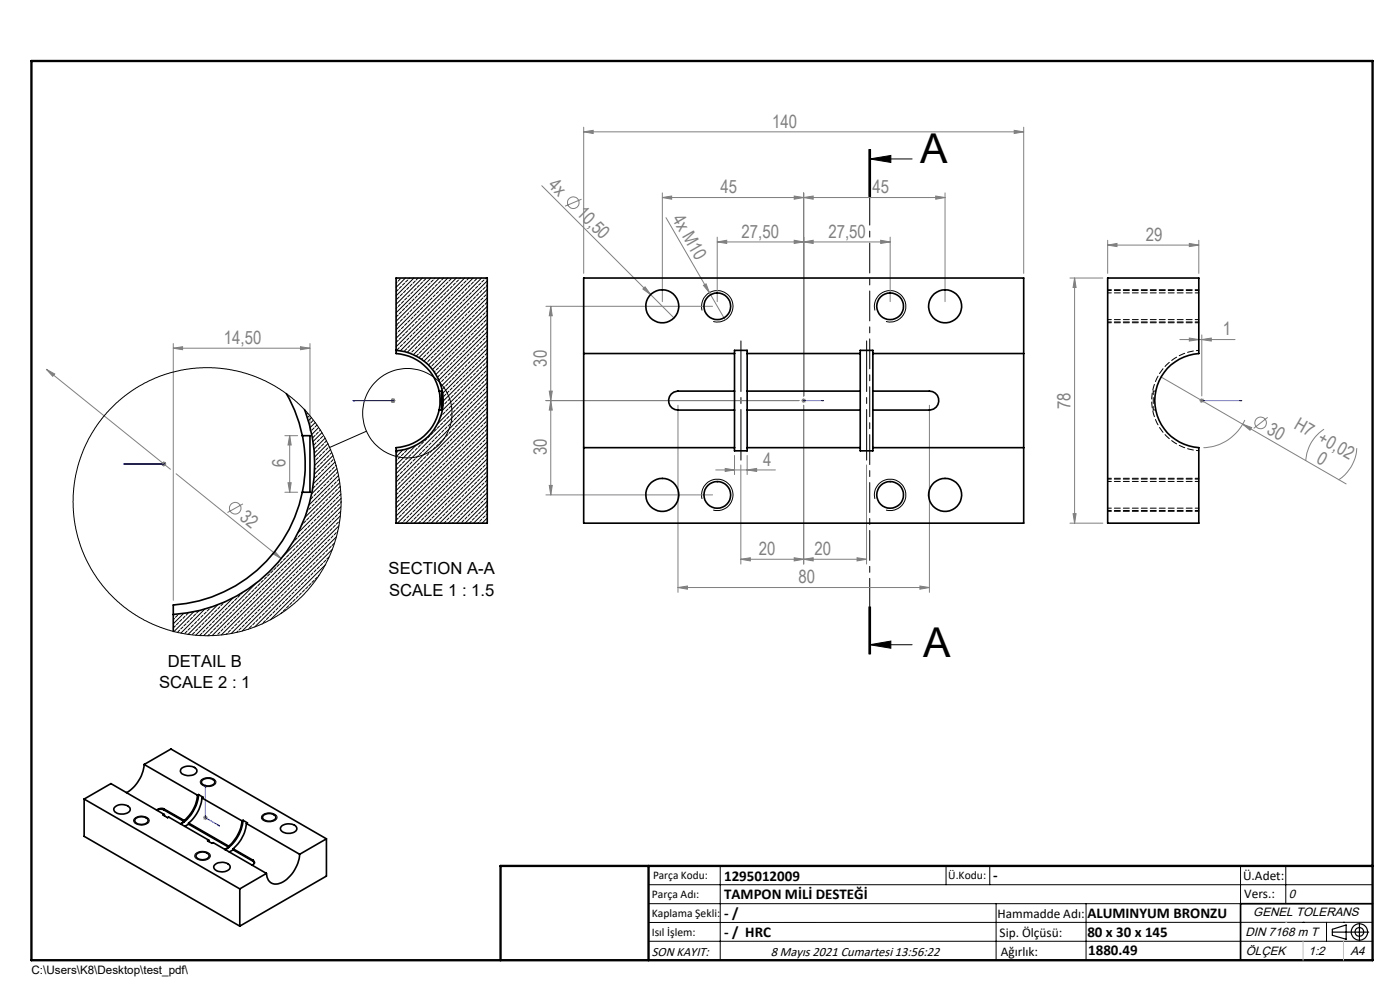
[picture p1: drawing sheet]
<svg xmlns="http://www.w3.org/2000/svg" width="297mm" height="210mm" viewBox="0 0 297 210" stroke-linecap="round" stroke-linejoin="round" font-family="sans-serif">
<g fill="none" stroke="#808080" stroke-width=".21">
<path d="M114.9 39.4l23.1 23.1M123.8 28l2-.4v.7zM123.8 27v31M123.8 28h93.4M215.2 27.6l2 .4-2 .3zM217.2 27v31M123.4 42.3l-3.5 1.4M140.5 41.9l2-.3v.7zM140.5 40.9v23.1M140.5 41.9h60M141.3 46.2l9.2 15.9M152.2 51.3l2-.3v.6z"/>
<path d="M152.2 51.3h36.6M152.2 50.3v13.7M168.5 51l2 .3-2 .3zM168.5 41.6l2 .3-2 .4zM170.5 41.9l2-.3v.7zM170.5 40.9v43.1M170.5 51.3l2-.3v.6zM186.8 51l2 .3-2 .3zM188.8 50.3v13.7M198.5 41.6l2 .3-2 .4zM200.5 40.9v23.1M227 59h7"/>
<path d="M228 59v52M228 59l.3 2h-.7zM235 52l2-.4v.7zM235 51v7M235 52h19.3M252.3 51.6l2 .4-2 .3zM254.3 51v7M9.8 78.3l1.8 1-.4 .5zM9.8 78.3l26.4 21.2M36.8 73.9l1.9-.4v.7zM36.8 72.9v54.4M36.8 73.9h29"/>
<path d="M63.7 73.5l2.1 .4-2.1 .3zM65.8 72.9v18.5M115.8 65h35.4M116.8 65v40M116.8 65l.4 2h-.7zM136.4 61.3l.4-.5 1.2 1.7zM138 62.5l5 4.9M149.2 60.5l.6-.3 .7 1.9zM150.5 62.1l3.3 5.8M246.3 80l39.3 22.6M250.3 72h11.7M252.3 71.7l2 .3-2 .3z"/>
<path d="M255 72l2-.3v.6zM255 71v13M34.3 98.4h.9M34.4 98.1l.7 .7M34.7 97.9v1M35.1 98.1l-.7 .7M60.4 92.4h2.7M61.5 92.4v12M61.5 92.4l.3 2h-.7zM82.9 85h1M83 84.6l.7 .7M83.4 84.5v1"/>
<path d="M83.7 84.6l-.7 .7M115.8 85h53.7M116.5 83h.7l-.4 2zM116.8 85l.4 2h-.7zM143.8 86v39.7M151.8 99.7h12.7M153.8 99.4l2 .3-2 .3zM155.8 96.6v4.1M157.2 98.6v21.1M158.5 99.7l2-.3v.6zM158.5 96.6v4.1M170 85h1"/>
<path d="M170.1 84.6l.8 .7M170.5 86v33.7M170.5 84.5v1M170.9 84.6l-.8 .7M183.8 98.6v21.1M197.2 86v39.7M254.5 85h1M254.6 84.6l.7 .7M255 84.5v1M255.3 84.6l-.7 .7M263.6 90l1.9 .7-.3 .6zM264.1 89.1a9.9 9.9 0 0 1-8.8 5.9"/>
<path d="M268.9 88.5l-2.9 2.4M280.9 91a8.5 8.5 0 0 0-3.9 6.8M287.8 95.1a8.6 8.6 0 0 1-3.8 6.7M37.4 100.5l22.3 18M51.5 106.9l-3.2 1.8M58.3 117l1.4 1.5-1.8-1zM60.4 104.4h2.7M61.1 102.4h.7l-.3 2zM115.8 105h35.4M116.5 103h.7l-.4 2zM157.2 118.6l2-.3v.7zM157.2 118.6h26.6"/>
<path d="M168.5 118.3l2 .3-2 .4zM170.5 118.6l2-.3v.7zM181.8 118.3l2 .3-2 .4zM227 111h7M227.6 109h.7l-.3 2zM143.8 124.6l2-.3v.7zM143.8 124.6h53.4M195.2 124.3l2 .3-2 .4zM43.1 173.5h1M43.2 173.1l.7 .7M43.6 173v.9M43.9 173.1l-.7 .7"/>
<circle cx="121.6" cy="43" r="1.23"/>
<circle cx="267.4" cy="89.7" r="1.24"/>
<circle cx="49.9" cy="107.8" r="1.23"/>
</g>
<g fill="none" stroke="#000" stroke-width=".21">
<path d="M184.3 31.7v10M184.5 33.7l4.5-.7v1.5zM184.5 33.7h9M184.5 31.7v10M184.7 31.7v10M148.9 65.9a3.3 3.3 0 0 1 2.9-4.3 3.3 3.3 0 0 1 3.7 3.6 3.3 3.3 0 0 1-4.2 3M185.6 65.9a3.3 3.3 0 0 1 2.9-4.3 3.3 3.3 0 0 1 3.6 3.6 3.3 3.3 0 0 1-4.1 3M77.8 91.5l-7.9 3.4M148.9 105.8a3.3 3.3 0 0 1 3-4.1 3.3 3.3 0 0 1 3.6 3.6 3.3 3.3 0 0 1-4.2 2.9M185.6 105.8a3.3 3.3 0 0 1 2.9-4.1 3.3 3.3 0 0 1 3.6 3.6 3.3 3.3 0 0 1-4.1 2.9M184.3 128.7v10M184.5 136.8l4.5-.8v1.5z"/>
<path d="M184.5 136.8h9M184.5 128.7v10M184.7 128.7v10zM28.6 173.6a2.19 2.19 0 0 1 3 .2 1.21 1.21 0 0 1-1.5 1.2 1.59 1.59 0 0 1-1.8-.9zM42.7 165.4a2.12 2.12 0 0 1 3.1 .4 1.81 1.81 0 0 1-2.5 .9 .84 .84 0 0 1-.7-.5 .84 .84 0 0 1 .1-.8zM55.6 173a2.12 2.12 0 0 1 3.2 .3 1.83 1.83 0 0 1-2.7 .8l-.6-.4zM41.6 181a2.24 2.24 0 0 1 3 .3 1.23 1.23 0 0 1-1.6 1.2 1.3 1.3 0 0 1-1.7-1.1zM137.6 187.7h153.6M137.6 191.7h153.6M137.6 199.7h153.6M152.8 183.7v20M200.7 183.7v4"/>
<path d="M210 183.7v4M211.3 191.7v12M230.4 191.7v12M263.2 183.7v20M272.8 183.7v8M276.4 195.6h.1M281.4 195.6v4.1M285 195.6h.1M291.2 195.6l-153.6 .1"/>
<circle cx="86.4" cy="87.6" r="9.5"/>
</g>
<g fill="none" stroke="#000" stroke-width=".25">
<path d="M282.6 197.7h7.8M282.6 197.1l3-.9v3l-3-.8zM288.4 195.8v3.8M106.2 203.7h185"/>
<circle cx="288.4" cy="197.7" r="1.74"/>
<circle cx="288.4" cy="197.7" r=".93"/>
</g>
<g fill="none" stroke="#00f" stroke-width=".21">
<path d="M26.3 98.4h.4h-.4M26.3 98.4h8.4M34.6 98.4h.3zM34.7 98.4h.1M74.9 85h.4h-.4M74.9 85h8.5M83.3 85h.2zM83.4 85h.1M170.4 85h.2zM170.5 85h.1M170.5 85h4.2M174.7 85h-.4h.4"/>
<path d="M254.8 85h.3zM255 85h.1M255 85h8.5M263.5 85h-.5h.5M43.6 166.5v.4l-.1-.1zM43.6 166.5v7l3 1.7M46.2 174.9l.4 .3-.4-.1z"/>
</g>
<path d="M235 68.3h19.3M254.3 61.6h-19.3M235 108.3h19.3M254.3 101.6h-19.3" fill="none" stroke="#000" stroke-width=".21" stroke-dasharray="1.3 .6" stroke-dashoffset=".5"/>
<path d="M157.2 72.3v25.3M183.9 72.3v25.3" fill="none" stroke="#000" stroke-width=".21" stroke-dasharray="15.2 1.3 1.3 1.3" stroke-dashoffset="4.5"/>
<path d="M184.5 31.7v107" fill="none" stroke="#000" stroke-width=".21" stroke-dasharray="6.3 1.3 1.3 1.3" stroke-dashoffset=".5"/>
<path d="M291.2 191.7h-28v12" fill="none" stroke="#000" stroke-width=".35"/>
<path d="M6.7 12.9h284.5v190.8h-284.5zM137.6 183.7v20M291.2 183.7h-185v20" fill="none" stroke="#000" stroke-width=".5"/>
<path d="M276.4 199.7v4M285 199.7v4" fill="none" stroke="#c0c0c0" stroke-width=".21"/>
<path d="M272.8 195.6h.1" fill="none" stroke="#c0c0c0" stroke-width=".25"/>
<path d="M184.5 33.7l4.5-.7v1.5zM184.5 136.8l4.5-.8v1.5z" fill="#000"/>
<g fill="#00f">
<path d="M174.3 85h.4zM170.4 85h.2z"/>
<path d="M34.6 98.4h.3zM26.3 98.4h.4zM34.6 98.4h.3zM26.3 98.4h.4z"/>
<path d="M46.2 174.9l.4 .3-.4-.1zM43.6 166.5v.4l-.1-.1zM83.3 85h.2zM74.9 85h.4zM83.3 85h.2zM74.9 85h.4z"/>
<path d="M254.8 85h.3zM263 85h.5z"/>
</g>
<g fill="#808080">
<path d="M149.2 60.5l.6-.3 .7 1.9z"/>
<path d="M136.4 61.3l.4-.5 1.2 1.7z"/>
<path d="M263.6 90l1.9 .7-.3 .6z"/>
<path d="M186.8 51l2 .3-2 .3zM170.5 51.3l2-.3v.6zM181.8 118.3l2 .3-2 .4zM170.5 118.6l2-.3v.7z"/>
<path d="M152.2 51.3l2-.3v.6zM168.5 51l2 .3-2 .3zM123.8 28l2-.4v.7zM215.2 27.6l2 .4-2 .3zM140.5 41.9l2-.3v.7zM168.5 41.6l2 .3-2 .4zM170.5 41.9l2-.3v.7zM198.5 41.6l2 .3-2 .4zM157.2 118.6l2-.3v.7zM168.5 118.3l2 .3-2 .4z"/>
<path d="M143.8 124.6l2-.3v.7zM195.2 124.3l2 .3-2 .4z"/>
<path d="M255 72l2-.3v.6zM252.3 71.7l2 .3-2 .3z"/>
<path d="M158.5 99.7l2-.3v.6zM153.8 99.4l2 .3-2 .3zM252.3 51.6l2 .4-2 .3zM235 52l2-.4v.7z"/>
<path d="M116.8 65l.4 2h-.7zM116.5 83h.7l-.4 2zM116.8 85l.4 2h-.7zM116.5 103h.7l-.4 2zM228 59l.3 2h-.7zM227.6 109h.7l-.3 2zM61.5 92.4l.3 2h-.7zM61.1 102.4h.7l-.3 2z"/>
<path d="M9.8 78.3l1.4 1.5 .4-.5zM58.3 117l-.4 .5 1.8 1z"/>
<path d="M36.8 73.9l1.9-.4v.7zM63.7 73.5l2.1 .4-2.1 .3z"/>
</g>
<g fill="none" stroke="#000" stroke-width=".35">
<path d="M235 59h19.3v16a10 10 0 0 0-9.3 10 10 10 0 0 0 9.3 10v16h-19.3zM84 74.3a10.7 10.7 0 0 1 10 10.7 10.7 10.7 0 0 1-10 10.6M123.8 75v20M123.8 75v-16h93.4v16M123.8 75h32M155.8 75v8M155.8 75v-.7h2.7v.7M158.5 75v8M158.5 75h24M182.5 75v8M182.5 75v-.7h2.7v.7M185.2 75v8"/>
<path d="M185.2 75h32M217.2 75v20M60.7 83.5a28.9 28.9 0 0 1 3.4 8.9M64.1 92.4a30 30 0 0 1 0 12M64.1 92.4h1.7v12h-1.7M64.6 86.9a32 32 0 0 1-27.8 43.4M93.2 83a10.1 10.1 0 0 0-9.2-8v-16h19.4v52h-19.4v-16a10 10 0 0 0 9.2-8M93.2 83a11.4 11.4 0 0 1 0 4M93.2 83h.5v4h-.5M123.8 95h32M123.8 95v16h93.4v-16M155.8 83h-12a2.01 2.01 0 0 0-2 2 2.01 2.01 0 0 0 2 2h12"/>
<path d="M155.8 87v8M155.8 95v.6h2.7v-.6M155.8 83v4M158.5 87v8M158.5 95h24M158.5 83v4M158.5 87h24M158.5 83h24M182.5 87v8M182.5 95v.6h2.7v-.6M182.5 83v4M185.2 83h12a2.01 2.01 0 0 1 2 2 2.01 2.01 0 0 1-2 2h-12"/>
<path d="M185.2 87v8M185.2 95h32M185.2 83v4M64.1 104.4a29.9 29.9 0 0 1-27.3 23.9v5.6M17.9 169.5v7.9l33 19.1M17.9 169.5l33 19.1M17.9 169.5l5.6-3.3 11.4 6.6M24.4 171.2a2.32 2.32 0 0 1 3.2 .2 1.29 1.29 0 0 1-1.7 1.3 1.37 1.37 0 0 1-1.7-1.2zM28.8 173.6a1.95 1.95 0 0 1 2.6 .3 1.2 1.2 0 0 1-1.7 1 .91 .91 0 0 1-1-1.2zM30.6 162.2a7.8 7.8 0 0 1-3.8 5.9M30.6 162.2l5.7-3.3 33 19M30.6 162.2l11.3 6.5"/>
<path d="M34.8 171.6l-.7-.1-.9 .3M34.8 171.8a1.34 1.34 0 0 0-1.5 .1M34.8 171.6l4.3 2.5M34.8 171.8l4.3 2.5M34.8 171.6v.2M34.9 172.8l-.3 .1 1 .6 .2-.2 8.5 4.9M34.9 172.8v.3M38.5 163a2.47 2.47 0 0 1 3.2 .3 1.29 1.29 0 0 1-1.6 1.2 1.65 1.65 0 0 1-1.8-1zM39.1 174.3l-.8 .5M39.1 174.1v.2M40 174.8l8.5 4.9M40 174.6l8.5 4.9"/>
<path d="M40 174.8l-.8 .5M40 174.6v.2M41.9 168.7a8.2 8.2 0 0 1-2.8 5.4M42.1 168.5a8.3 8.3 0 0 1-3.7 6.3M42.1 168.5l1 .6-.3 .2M42.1 168.5l-.2 .2M42.8 169.3a7.8 7.8 0 0 1-2.8 5.3M42.8 169.3l8.5 4.8M43 165.4a1.77 1.77 0 0 1 2.6 .5 1.66 1.66 0 0 1-2.9 0zM44.3 178.2l-.3 .2 1 .5 .2-.2 11.3 6.6M44.3 178.2v.3M48.5 179.7l-.8 .5"/>
<path d="M48.5 179.5v.2M51.3 174.1a8.2 8.2 0 0 1-2.8 5.4M51.6 174a8.5 8.5 0 0 1-3.8 6.3M51.6 174l-.3 .1M51.6 174l.9 .5-.2 .2M52.3 174.7a8.4 8.4 0 0 1-2.8 5.3M52.3 174.7l11.3 6.5M55.9 172.9a1.75 1.75 0 0 1 2.6 .5 1.7 1.7 0 0 1-2.8 .2zM59.8 175.2a2.38 2.38 0 0 1 3.1 .3 1.29 1.29 0 0 1-1.6 1.3 1.37 1.37 0 0 1-1.8-1.2zM69.3 177.9v7.9l-18.4 10.7M69.3 177.9l-5.7 3.3M41.7 181.2a1.74 1.74 0 0 1 2.7 .3 1.6 1.6 0 0 1-2.8 0z"/>
<path d="M45.6 183.4a2.32 2.32 0 0 1 3.2 .3 1.33 1.33 0 0 1-1.7 1.3 1.41 1.41 0 0 1-1.7-1.3zM49.5 180l4.2 2.5M49.5 180.3l4.2 2.4M49.5 180.3l-.9 .4M49.5 180v.3M50.9 188.6v7.9M53.7 182.5a.52 .52 0 0 1 .3 .6 .52 .52 0 0 1-.6 .4M53.7 182.7l.3 .3M53.7 182.5v.2M56.5 185.3l-5.6 3.3M63.6 181.2a7.2 7.2 0 0 1-4.7 6.3 2.02 2.02 0 0 1-2.4-2.2"/>
<circle cx="140.5" cy="65" r="3.5"/>
<circle cx="152.2" cy="65" r="2.83"/>
<circle cx="188.9" cy="65" r="2.83"/>
<circle cx="200.5" cy="65" r="3.5"/>
<circle cx="140.5" cy="105" r="3.5"/>
<circle cx="152.2" cy="105" r="2.83"/>
<circle cx="188.9" cy="105" r="2.83"/>
<circle cx="200.5" cy="105" r="3.5"/>
</g>
<path d="M244.7 83h.5M244.7 87h.5" fill="none" stroke="#000" stroke-width=".21" stroke-dasharray="1.3 .6"/>
<path d="M235 68.5h19.3M235 67.8h19.3M254.3 61.5h-19.3M254.3 62.1h-19.3M244.7 83v4M235 108.5h19.3M235 107.8h19.3M254.3 101.5h-19.3M254.3 102.1h-19.3" fill="none" stroke="#000" stroke-width=".21" stroke-dasharray="1.3 .6" stroke-dashoffset=".5"/>
<path d="M254.3 95.6a10.7 10.7 0 0 1-10-10.6 10.7 10.7 0 0 1 10-10.7" fill="none" stroke="#000" stroke-width=".21" stroke-dasharray="1.3 .6" stroke-dashoffset=".7"/>
<g fill="none" stroke="#000" stroke-width=".21">
<path d="M84.2 59l-.2 .2M84.2 59.8l-.2 .3M84.9 59.2l-.4 .4M86 59l-2 2M86.5 59.4l-.5 .4M86.9 59l-.2 .2M87.8 59l-3.8 3.8M88.1 59.6l-.5 .5M88.7 59l-.4 .4M89.6 59l-5.6 5.5M89.6 59.8l-.4 .5M90.3 59.2l-.4 .4"/>
<path d="M91.4 59l-7.4 7.3M91.9 59.4l-.5 .4M92.3 59l-.2 .2M93.2 59l-9.2 9.1M93.5 59.6l-.5 .5M94.1 59l-.4 .4M95 59l-11 10.9M95 59.8l-.4 .5M95.7 59.2l-.5 .4M96.8 59l-12.8 12.7M97.3 59.4l-.5 .4M97.7 59l-.2 .2"/>
<path d="M98.6 59l-14.6 14.5M98.8 59.6l-.4 .5M99.5 59l-.4 .4M100.4 59l-15.5 15.4M100.4 59.8l-.4 .5M101.1 59.2l-.5 .4M102.2 59l-15.8 15.7M102.7 59.4l-.5 .4M103.1 59l-.2 .2M103.4 59.6l-15.7 15.6M84 69h.1M84 63.6v.1"/>
<path d="M84.2 65.2l-.2 .3M84.2 70.6l-.2 .2M84.5 61.4l-.5 .5M84.5 66.8l-.5 .4M84.5 72.2l-.5 .4M84.7 63l-.5 .4M84.7 68.4l-.5 .4M84.7 73.8l-.5 .4M84.9 64.5l-.4 .5M84.9 69.9l-.4 .5M85.2 60.7l-.5 .5M85.2 66.1l-.5 .5"/>
<path d="M85.2 71.5l-.5 .5M85.4 62.3l-.5 .5M85.4 67.7l-.5 .4M85.4 73.1l-.5 .4M85.6 63.9l-.4 .4M85.6 69.3l-.4 .4M85.8 60.1l-.4 .4M85.8 65.4l-.4 .5M85.8 70.8l-.4 .5M86 61.6l-.4 .5M86 67l-.4 .5M86 72.4l-.4 .4"/>
<path d="M86.3 63.2l-.5 .4M86.3 68.6l-.5 .4M86.3 74l-.5 .4M86.5 64.8l-.5 .4M86.5 70.2l-.5 .4M86.7 61l-.4 .4M86.7 66.3l-.4 .5M86.7 71.7l-.4 .5M87 62.5l-.5 .5M87 67.9l-.5 .5M87 73.3l-.5 .5M87.2 64.1l-.5 .4"/>
<path d="M87.2 69.5l-.5 .4M87.2 74.9l-.1 .1M87.4 60.3l-.4 .4M87.4 65.7l-.4 .4M87.4 71l-.4 .5M87.6 61.9l-.4 .4M87.6 67.2l-.4 .5M87.6 72.6l-.4 .5M87.8 63.4l-.4 .5M87.8 68.8l-.4 .5M87.8 74.2l-.4 .4M88.1 65l-.5 .4"/>
<path d="M88.1 70.4l-.5 .4M88.3 61.2l-.5 .4M88.3 66.6l-.5 .4M88.3 72l-.5 .4M88.5 62.8l-.4 .4M88.5 68.1l-.4 .5M88.5 73.5l-.4 .5M88.8 64.3l-.5 .5M88.8 69.7l-.5 .5M88.8 75.1l-.5 .4M89 60.5l-.5 .5M89 65.9l-.5 .4"/>
<path d="M89 71.3l-.5 .4M89.2 62.1l-.4 .4M89.2 67.5l-.4 .4M89.2 72.8l-.4 .5M89.4 63.6l-.4 .5M89.4 69l-.4 .5M89.4 74.4l-.4 .5M89.6 65.2l-.4 .5M89.6 70.6l-.4 .4M89.6 76l-.2 .2M89.9 61.4l-.5 .5M89.9 66.8l-.5 .4"/>
<path d="M89.9 72.2l-.5 .4M90.1 63l-.5 .4M90.1 68.4l-.5 .4M90.1 73.8l-.5 .4M90.3 64.5l-.4 .5M90.3 69.9l-.4 .5M90.3 75.3l-.4 .5M90.6 60.7l-.5 .5M90.6 66.1l-.5 .5M90.6 71.5l-.5 .5M90.6 76.9l-.1 .1M90.8 62.3l-.5 .5"/>
<path d="M90.8 67.7l-.5 .4M90.8 73.1l-.5 .4M91 63.9l-.4 .4M91 69.3l-.4 .4M91 74.6l-.4 .5M91.2 60.1l-.4 .4M91.2 65.4l-.4 .5M91.2 70.8l-.4 .5M91.2 76.2l-.4 .5M91.4 61.6l-.4 .5M91.4 67l-.4 .5M91.4 72.4l-.4 .4"/>
<path d="M91.4 77.8l-.1 .1M91.7 63.2l-.5 .4M91.7 68.6l-.5 .4M91.7 74l-.5 .4M91.9 64.8l-.5 .4M91.9 70.2l-.5 .4M91.9 75.6l-.5 .4M92.1 61l-.4 .4M92.1 66.3l-.4 .5M92.1 71.7l-.4 .5M92.1 77.1l-.4 .5M92.3 62.5l-.4 .5"/>
<path d="M92.3 67.9l-.4 .5M92.3 73.3l-.4 .5M92.3 78.7l-.2 .2M92.6 64.1l-.5 .4M92.6 69.5l-.5 .4M92.6 74.9l-.5 .4M92.8 60.3l-.5 .4M92.8 65.7l-.5 .4M92.8 71l-.5 .5M92.8 76.4l-.5 .5M93 61.9l-.4 .4M93 67.2l-.4 .5"/>
<path d="M93 72.6l-.4 .5M93 78l-.4 .4M93.2 63.4l-.4 .5M93.2 68.8l-.4 .5M93.2 74.2l-.4 .4M93.2 79.6l-.4 .4M93.5 65l-.5 .4M93.5 70.4l-.5 .4M93.5 75.8l-.5 .4M93.7 61.2l-.5 .4M93.7 66.6l-.5 .4M93.7 72l-.5 .4"/>
<path d="M93.7 77.4l-.5 .4M93.9 62.8l-.4 .4M93.9 68.1l-.4 .5M93.9 73.5l-.4 .5M93.9 78.9l-.4 .5M94.1 64.3l-.4 .5M94.1 69.7l-.4 .5M94.1 75.1l-.4 .5M94.4 60.5l-.5 .5M94.4 65.9l-.5 .4M94.4 71.3l-.5 .4M94.4 76.7l-.5 .4"/>
<path d="M94.6 62.1l-.5 .4M94.6 67.5l-.5 .4M94.6 72.8l-.5 .5M94.6 78.2l-.5 .5M94.8 63.6l-.4 .5M94.8 69l-.4 .5M94.8 74.4l-.4 .5M94.8 79.8l-.4 .4M95 65.2l-.4 .5M95 70.6l-.4 .4M95 76l-.4 .4M95.2 61.4l-.4 .5"/>
<path d="M95.2 66.8l-.4 .4M95.2 72.2l-.4 .4M95.2 77.6l-.4 .4M95.5 63l-.5 .4M95.5 68.4l-.5 .4M95.5 73.8l-.5 .4M95.5 79.2l-.5 .4M95.7 64.5l-.5 .5M95.7 69.9l-.5 .5M95.7 75.3l-.5 .5M95.9 60.7l-.4 .5M95.9 66.1l-.4 .5"/>
<path d="M95.9 71.5l-.4 .5M95.9 76.9l-.4 .5M96.2 62.3l-.5 .5M96.2 67.7l-.5 .4M96.2 73.1l-.5 .4M96.2 78.4l-.5 .5M96.4 63.9l-.5 .4M96.4 69.3l-.5 .4M96.4 74.6l-.5 .5M96.6 60.1l-.4 .4M96.6 65.4l-.4 .5M96.6 70.8l-.4 .5"/>
<path d="M96.6 76.2l-.4 .5M96.8 61.6l-.4 .5M96.8 67l-.4 .5M96.8 72.4l-.4 .4M96.8 77.8l-.4 .4M97 63.2l-.4 .4M97 68.6l-.4 .4M97 74l-.4 .4M97 79.4l-.4 .4M97.3 64.8l-.5 .4M97.3 70.2l-.5 .4M97.3 75.6l-.5 .4"/>
<path d="M97.5 61l-.5 .4M97.5 66.3l-.5 .5M97.5 71.7l-.5 .5M97.5 77.1l-.5 .5M97.7 62.5l-.4 .5M97.7 67.9l-.4 .5M97.7 73.3l-.4 .5M97.7 78.7l-.4 .5M98 64.1l-.5 .4M98 69.5l-.5 .4M98 74.9l-.5 .4M98.2 60.3l-.5 .4"/>
<path d="M98.2 65.7l-.5 .4M98.2 71l-.5 .5M98.2 76.4l-.5 .5M98.4 61.9l-.4 .4M98.4 67.2l-.4 .5M98.4 72.6l-.4 .5M98.4 78l-.4 .4M98.6 63.4l-.4 .5M98.6 68.8l-.4 .5M98.6 74.2l-.4 .4M98.6 79.6l-.4 .4M98.8 65l-.4 .4"/>
<path d="M98.8 70.4l-.4 .4M98.8 75.8l-.4 .4M99.1 61.2l-.5 .4M99.1 66.6l-.5 .4M99.1 72l-.5 .4M99.1 77.4l-.5 .4M99.3 62.8l-.5 .4M99.3 68.1l-.5 .5M99.3 73.5l-.5 .5M99.3 78.9l-.5 .5M99.5 64.3l-.4 .5M99.5 69.7l-.4 .5"/>
<path d="M99.5 75.1l-.4 .5M99.7 60.5l-.4 .5M99.7 65.9l-.4 .4M99.7 71.3l-.4 .4M99.7 76.7l-.4 .4M100 62.1l-.5 .4M100 67.5l-.5 .4M100 72.8l-.5 .5M100 78.2l-.5 .5M100.2 63.6l-.5 .5M100.2 69l-.5 .5M100.2 74.4l-.5 .5"/>
<path d="M100.2 79.8l-.5 .4M100.4 65.2l-.4 .5M100.4 70.6l-.4 .4M100.4 76l-.4 .4M100.6 61.4l-.4 .5M100.6 66.8l-.4 .4M100.6 72.2l-.4 .4M100.6 77.6l-.4 .4M100.9 63l-.5 .4M100.9 68.4l-.5 .4M100.9 73.8l-.5 .4M100.9 79.2l-.5 .4"/>
<path d="M101.1 64.5l-.5 .5M101.1 69.9l-.5 .5M101.1 75.3l-.5 .5M101.3 60.7l-.4 .5M101.3 66.1l-.4 .5M101.3 71.5l-.4 .5M101.3 76.9l-.4 .5M101.5 62.3l-.4 .5M101.5 67.7l-.4 .4M101.5 73.1l-.4 .4M101.5 78.4l-.4 .5M101.8 63.9l-.5 .4"/>
<path d="M101.8 69.3l-.5 .4M101.8 74.6l-.5 .5M102 60.1l-.5 .4M102 65.4l-.5 .5M102 70.8l-.5 .5M102 76.2l-.5 .5M102.2 61.6l-.4 .5M102.2 67l-.4 .5M102.2 72.4l-.4 .4M102.2 77.8l-.4 .4M102.4 63.2l-.4 .4M102.4 68.6l-.4 .4"/>
<path d="M102.4 74l-.4 .4M102.4 79.4l-.4 .4M102.7 64.8l-.5 .4M102.7 70.2l-.5 .4M102.7 75.6l-.5 .4M102.9 61l-.5 .4M102.9 66.3l-.5 .5M102.9 71.7l-.5 .5M102.9 77.1l-.5 .5M103.1 62.5l-.4 .5M103.1 67.9l-.4 .5M103.1 73.3l-.4 .5"/>
<path d="M103.1 78.7l-.4 .5M103.3 62.3h.1M103.3 64.1l-.4 .4M103.3 69.5l-.4 .4M103.3 74.9l-.4 .4M103.3 78.4h.1M103.4 61.4l-14.5 14.4M103.4 63.2l-13.4 13.4M103.4 65l-12.5 12.4M103.4 66.8l-11.6 11.6M103.4 68.6l-10.9 10.8M103.4 70.4l-10.3 10.2"/>
<path d="M103.4 72.2l-9.8 9.7M103.4 74l-9.5 9.4M103.4 75.8l-9.4 9.3M103.4 77.5l-9.6 9.6M103.4 79.3l-10.5 10.6M103.4 60.5l-.3 .2M103.4 65.9l-.3 .2M103.4 67.7h-.1M103.4 71.3l-.3 .2M103.4 73.1h-.1M103.4 76.7l-.3 .2M64.8 87.2h.1"/>
<path d="M65.3 87.7l-.3 .2M65.5 88.3l-.3 .3M65.7 89.9l-.1 .1M66.1 88.6l-.7 .7M66.4 89.2l-.4 .5M66.6 90.8l-.4 .4M66.9 92.3l-.5 .5M66.9 97.7l-.2 .2M66.9 89.6l-1.1 1.1M67.1 93.9l-.5 .5M67.1 99.3l-.4 .4M67.2 90.2l-.3 .3"/>
<path d="M67.3 95.5l-.4 .4M67.5 91.7l-.4 .4M67.5 97.1l-.4 .4M67.6 90.7l-1.5 1.5M67.8 93.2l-.5 .5M67.8 98.6l-.5 .5M68 91.2l-.2 .2M68 94.8l-.5 .5M68.2 96.4l-.4 .4M68.3 91.8l-1.9 1.9M68.4 92.6l-.4 .4M68.4 98l-.4 .4"/>
<path d="M68.7 94.1l-.5 .5M68.7 99.5l-.5 .5M68.9 95.7l-.5 .5M69 92.9l-2.4 2.4M69.1 97.3l-.4 .4M69.3 93.5l-.4 .4M69.3 98.8l-.4 .5M69.5 95l-.4 .5M69.6 94.1l-2.9 2.9M69.8 96.6l-.5 .5M69.8 94.7v.1M70 98.2l-.5 .4"/>
<path d="M70.1 95.3l-3.4 3.4M70.2 99.8l-.4 .4M70.4 96l-.4 .4M70.6 96.7l-3.9 3.9M70.7 97.5l-.5 .5M70.9 99.1l-.5 .4M71.1 98l-4.6 4.6M71.3 98.7l-.2 .1M71.5 99.4l-5.4 5.4M84 96h.1M84.2 97.5l-.2 .3M84.4 95.6l-.2 .2"/>
<path d="M84.5 99.1l-.5 .5M84.9 96.9l-.4 .4M85.2 98.5l-.5 .4M85.5 95.4l-1.5 1.5M85.6 96.2l-.4 .5M85.8 97.8l-.4 .4M86 99.3l-.4 .5M86.3 95.5l-.5 .5M86.5 97.1l-.5 .4M86.7 95.1l-.2 .2M86.7 98.7l-.4 .4M87.2 96.4l-.5 .5"/>
<path d="M87.4 98l-.4 .5M87.6 99.6l-.4 .4M87.8 95.8l-.4 .4M88.1 97.3l-.5 .5M88.2 94.5l-4.2 4.2M88.3 98.9l-.5 .4M88.5 95.1l-.4 .4M88.8 96.7l-.5 .4M89 98.2l-.5 .5M89.2 94.4l-.4 .5M89.2 99.8l-.4 .5M89.4 96l-.4 .4"/>
<path d="M89.6 97.5l-.4 .5M89.9 93.7l-.5 .5M89.9 99.1l-.5 .5M90.1 95.3l-.5 .5M90.3 96.9l-.4 .4M90.6 93.1l-.5 .4M90.6 98.5l-.5 .4M90.8 94.6l-.5 .5M91 96.2l-.4 .5M91.2 92.4l-.4 .4M91.2 97.8l-.4 .4M91.4 94l-.4 .4"/>
<path d="M91.4 99.3l-.4 .5M91.7 95.5l-.5 .5M91.9 91.7l-.5 .5M91.9 97.1l-.5 .4M92.1 93.3l-.4 .4M92.1 98.7l-.4 .4M92.3 94.9l-.4 .4M92.6 91l-.5 .5M92.6 96.4l-.5 .5M92.8 92.6l-.5 .5M92.8 98l-.5 .5M93 94.2l-.4 .4"/>
<path d="M93 99.6l-.4 .4M93.2 90.4l-.4 .4M93.2 95.8l-.4 .4M93.5 81.2l-.2 .1M93.5 91.9l-.5 .5M93.5 97.3l-.5 .5M93.7 88.1l-.2 .2M93.7 93.5l-.5 .5M93.7 98.9l-.5 .4M93.9 89.7l-.4 .4M93.9 95.1l-.4 .4M94.1 80.5l-.4 .4"/>
<path d="M94.1 85.9l-.1 .1M94.1 91.3l-.4 .4M94.1 96.7l-.4 .4M94.4 82l-.5 .5M94.4 87.4l-.5 .5M94.4 92.8l-.5 .5M94.4 98.2l-.5 .5M94.6 83.6l-.5 .5M94.6 89l-.5 .5M94.6 94.4l-.5 .5M94.6 99.8l-.5 .5M94.8 85.2l-.4 .4"/>
<path d="M94.8 90.6l-.4 .4M94.8 96l-.4 .4M95 81.4l-.4 .4M95 86.8l-.4 .4M95 92.2l-.4 .4M95 97.5l-.4 .5M95.2 83l-.4 .4M95.2 88.3l-.4 .5M95.2 93.7l-.4 .5M95.2 99.1l-.4 .5M95.5 84.5l-.5 .5M95.5 89.9l-.5 .5"/>
<path d="M95.5 95.3l-.5 .5M95.7 80.7l-.5 .5M95.7 86.1l-.5 .5M95.7 91.5l-.5 .4M95.7 96.9l-.5 .4M95.9 82.3l-.4 .4M95.9 87.7l-.4 .4M95.9 93.1l-.4 .4M95.9 98.5l-.4 .4M96.2 83.8l-.5 .5M96.2 89.2l-.5 .5M96.2 94.6l-.5 .5"/>
<path d="M96.4 80l-.5 .5M96.4 85.4l-.5 .5M96.4 90.8l-.5 .5M96.4 96.2l-.5 .5M96.6 81.6l-.4 .4M96.6 87l-.4 .4M96.6 92.4l-.4 .4M96.6 97.8l-.4 .4M96.8 83.2l-.4 .4M96.8 88.6l-.4 .4M96.8 94l-.4 .4M96.8 99.3l-.4 .5"/>
<path d="M97 84.8l-.4 .4M97 90.1l-.4 .5M97 95.5l-.4 .5M97.3 80.9l-.5 .5M97.3 86.3l-.5 .5M97.3 91.7l-.5 .5M97.3 97.1l-.5 .4M97.5 82.5l-.5 .5M97.5 87.9l-.5 .4M97.5 93.3l-.5 .4M97.5 98.7l-.5 .4M97.7 84.1l-.4 .4"/>
<path d="M97.7 89.5l-.4 .4M97.7 94.9l-.4 .4M98 80.2l-.5 .5M98 85.6l-.5 .5M98 91l-.5 .5M98 96.4l-.5 .5M98.2 81.8l-.5 .5M98.2 87.2l-.5 .5M98.2 92.6l-.5 .5M98.2 98l-.5 .5M98.4 83.4l-.4 .4M98.4 88.8l-.4 .4"/>
<path d="M98.4 94.2l-.4 .4M98.4 99.6l-.4 .4M98.6 85l-.4 .4M98.6 90.4l-.4 .4M98.6 95.8l-.4 .4M98.8 81.2l-.4 .4M98.8 86.6l-.4 .4M98.8 91.9l-.4 .5M98.8 97.3l-.4 .5M99.1 82.7l-.5 .5M99.1 88.1l-.5 .5M99.1 93.5l-.5 .5"/>
<path d="M99.1 98.9l-.5 .4M99.3 84.3l-.5 .5M99.3 89.7l-.5 .4M99.3 95.1l-.5 .4M99.5 80.5l-.4 .4M99.5 85.9l-.4 .4M99.5 91.3l-.4 .4M99.5 96.7l-.4 .4M99.7 82l-.4 .5M99.7 87.4l-.4 .5M99.7 92.8l-.4 .5M99.7 98.2l-.4 .5"/>
<path d="M100 83.6l-.5 .5M100 89l-.5 .5M100 94.4l-.5 .5M100 99.8l-.5 .5M100.2 85.2l-.5 .4M100.2 90.6l-.5 .4M100.2 96l-.5 .4M100.4 81.4l-.4 .4M100.4 86.8l-.4 .4M100.4 92.2l-.4 .4M100.4 97.5l-.4 .5M100.6 83l-.4 .4"/>
<path d="M100.6 88.3l-.4 .5M100.6 93.7l-.4 .5M100.6 99.1l-.4 .5M100.9 84.5l-.5 .5M100.9 89.9l-.5 .5M100.9 95.3l-.5 .5M101.1 80.7l-.5 .5M101.1 86.1l-.5 .5M101.1 91.5l-.5 .4M101.1 96.9l-.5 .4M101.3 82.3l-.4 .4M101.3 87.7l-.4 .4"/>
<path d="M101.3 93.1l-.4 .4M101.3 98.5l-.4 .4M101.5 83.8l-.4 .5M101.5 89.2l-.4 .5M101.5 94.6l-.4 .5M101.8 80l-.5 .5M101.8 85.4l-.5 .5M101.8 90.8l-.5 .5M101.8 96.2l-.5 .5M102 81.6l-.5 .4M102 87l-.5 .4M102 92.4l-.5 .4"/>
<path d="M102 97.8l-.5 .4M102.2 83.2l-.4 .4M102.2 88.6l-.4 .4M102.2 94l-.4 .4M102.2 99.3l-.4 .5M102.4 84.8l-.4 .4M102.4 90.1l-.4 .5M102.4 95.5l-.4 .5M102.7 80.9l-.5 .5M102.7 86.3l-.5 .5M102.7 91.7l-.5 .5M102.7 97.1l-.5 .4"/>
<path d="M102.9 82.5l-.5 .5M102.9 87.9l-.5 .4M102.9 93.3l-.5 .4M102.9 98.7l-.5 .4M103.1 84.1l-.4 .4M103.1 89.5l-.4 .4M103.1 94.9l-.4 .4M103.3 80.2l-.4 .5M103.3 83.8h.1M103.3 85.6l-.4 .5M103.3 91l-.4 .5M103.3 96.4l-.4 .5"/>
<path d="M103.4 81.1l-19.4 19.4M103.4 82.9l-19.4 19.4M103.4 84.7l-19.4 19.4M103.4 86.5l-19.4 19.4M103.4 88.3l-19.4 19.4M103.4 90.1l-19.4 19.4M103.4 91.9l-19.1 19.1M103.4 93.7l-17.3 17.3M103.4 95.5l-15.5 15.5M103.4 97.3l-13.7 13.7M103.4 99.1l-11.9 11.9M103.4 82l-.3 .3"/>
<path d="M103.4 87.4l-.3 .3M103.4 89.2h-.1M103.4 92.8l-.3 .3M103.4 94.6h-.1M103.4 98.2l-.3 .3M59.2 119.7l-.4 .5M59.9 119.1l-.5 .4M60.6 118.4l-.5 .4M60.8 120l-.4 .4M61.2 117.7l-.4 .5M61.5 119.3l-.5 .4M61.9 117l-.4 .5"/>
<path d="M62.1 118.6l-.4 .5M62.4 114.8l-.4 .3M62.6 116.4l-.5 .4M62.8 117.9l-.4 .5M63 114.1l-.4 .5M63 119.5l-.4 .5M63.3 115.7l-.5 .4M63.5 117.3l-.5 .4M63.7 113.4l-.4 .5M63.7 118.8l-.4 .5M63.9 115l-.4 .5M64.2 111.2l-.2 .2"/>
<path d="M64.2 116.6l-.5 .4M64.4 112.8l-.5 .4M64.4 118.2l-.5 .4M64.6 114.4l-.4 .4M64.6 119.7l-.4 .5M64.8 110.5l-.4 .5M64.8 115.9l-.4 .5M65.1 112.1l-.5 .5M65.1 117.5l-.5 .4M65.3 108.3l-.2 .1M65.3 113.7l-.5 .4M65.3 119.1l-.5 .4"/>
<path d="M65.5 109.8l-.4 .5M65.5 115.2l-.4 .5M65.7 111.4l-.4 .5M65.7 116.8l-.4 .5M66 107.6l-.5 .4M66 113l-.5 .4M66 118.4l-.5 .4M66.2 109.2l-.5 .4M66.2 114.6l-.5 .4M66.2 120l-.5 .4M66.4 105.4l-.4 .4M66.4 110.8l-.4 .4"/>
<path d="M66.4 116.1l-.4 .5M66.6 101.6h.1M66.6 107l-.4 .4M66.6 112.3l-.4 .5M66.6 117.7l-.4 .5M66.9 103.1l-.5 .5M66.9 108.5l-.5 .5M66.9 113.9l-.5 .5M66.9 119.3l-.5 .4M67.1 104.7l-.5 .5M67.1 110.1l-.5 .4M67.1 115.5l-.5 .4"/>
<path d="M67.3 100.9l-.4 .4M67.3 106.2l-.4 .5M67.3 111.6l-.4 .5M67.3 117l-.4 .5M67.5 102.4l-.4 .5M67.5 107.8l-.4 .5M67.5 113.2l-.4 .5M67.5 118.6l-.4 .5M67.8 104l-.5 .5M67.8 109.4l-.5 .4M67.8 114.8l-.5 .4M68 100.2l-.5 .4"/>
<path d="M68 105.6l-.5 .4M68 111l-.5 .4M68 116.4l-.5 .4M68.2 101.8l-.4 .4M68.2 107.2l-.4 .4M68.2 112.6l-.4 .4M68.2 117.9l-.4 .5M68.4 103.4l-.4 .4M68.4 108.7l-.4 .5M68.4 114.1l-.4 .5M68.4 119.5l-.4 .5M68.7 104.9l-.5 .5"/>
<path d="M68.7 110.3l-.5 .5M68.7 115.7l-.5 .4M68.9 101.1l-.5 .5M68.9 106.5l-.5 .5M68.9 111.9l-.5 .4M68.9 117.3l-.5 .4M69 119.8l-11.6 11.7M69.1 102.7l-.4 .4M69.1 108l-.4 .5M69.1 113.4l-.4 .5M69.1 118.8l-.4 .5M69.3 104.2l-.4 .5"/>
<path d="M69.3 109.6l-.4 .5M69.3 115l-.4 .5M69.5 100.4l-.4 .5M69.5 105.8l-.4 .4M69.5 111.2l-.4 .4M69.5 116.6l-.4 .4M69.8 102l-.5 .4M69.8 107.4l-.5 .4M69.8 112.8l-.5 .4M69.8 118.2l-.5 .4M70 103.6l-.5 .4M70 109l-.5 .4"/>
<path d="M70 114.4l-.5 .4M70.2 105.2l-.4 .4M70.2 110.5l-.4 .5M70.2 115.9l-.4 .5M70.4 101.3l-.4 .5M70.4 106.7l-.4 .5M70.4 112.1l-.4 .5M70.5 116.5l-16.5 16.5M70.7 102.9l-.5 .5M70.7 108.3l-.5 .4M70.7 113.7l-.5 .4M70.9 104.5l-.5 .4"/>
<path d="M70.9 109.8l-.5 .5M70.9 115.2l-.5 .5M71.1 100.6l-.4 .5M71.1 106l-.4 .5M71.1 111.4l-.4 .5M71.3 102.2l-.4 .5M71.3 107.6l-.4 .4M71.3 113l-.4 .4M71.4 113.9l-20 19.9M71.6 103.8l-.5 .4M71.6 109.2l-.5 .4M71.6 100.1l-.3 .3"/>
<path d="M71.6 112.7v.1M71.8 105.4l-.5 .4M71.8 110.8l-.5 .4M71.8 100.9l-6.3 6.2M71.9 111.5l-22.8 22.9M72 101.6l-.4 .4M72 107l-.4 .4M72.1 102.4l-7.5 7.4M72.1 110.5h-.1M72.2 109.5l-25.2 25.2M72.2 103.2l-.4 .4M72.2 104l-9 9.1"/>
<path d="M72.2 108.5l-.4 .5M72.3 107.5l-27.3 27.3M72.3 104.8l-.3 .4M72.4 105.7l-12.4 12.3M72.4 106.6l-.2 .1M84 101.4h.1M84 106.7v.1M84.2 102.9l-.2 .3M84.2 108.3l-.2 .2M84.5 104.5l-.5 .4M84.5 109.9l-.5 .4M84.7 100.7l-.5 .4"/>
<path d="M84.7 106.1l-.5 .4M84.9 102.3l-.4 .4M84.9 107.7l-.4 .4M85.2 103.8l-.5 .5M85.2 109.2l-.5 .5M85.4 100l-.5 .5M85.4 105.4l-.5 .5M85.4 110.8l-.2 .2M85.6 101.6l-.4 .5M85.6 107l-.4 .4M85.8 103.2l-.4 .4M85.8 108.5l-.4 .5"/>
<path d="M86 104.7l-.4 .5M86 110.1l-.4 .5M86.3 100.9l-.5 .5M86.3 106.3l-.5 .4M86.5 102.5l-.5 .4M86.5 107.9l-.5 .4M86.7 104.1l-.4 .4M86.7 109.5l-.4 .4M87 100.3l-.5 .4M87 105.6l-.5 .5M87.2 101.8l-.5 .5M87.2 107.2l-.5 .5"/>
<path d="M87.4 103.4l-.4 .4M87.4 108.8l-.4 .4M87.6 104.9l-.4 .5M87.6 110.3l-.4 .5M87.8 101.1l-.4 .5M87.8 106.5l-.4 .5M88.1 102.7l-.5 .5M88.1 108.1l-.5 .4M88.3 104.3l-.5 .4M88.3 109.7l-.5 .4M88.5 100.5l-.4 .4M88.5 105.9l-.4 .4"/>
<path d="M88.8 102.1l-.5 .4M88.8 107.4l-.5 .5M89 103.6l-.5 .5M89 109l-.5 .5M89.2 105.2l-.4 .4M89.2 110.6l-.4 .4M89.4 101.4l-.4 .4M89.4 106.7l-.4 .5M89.6 102.9l-.4 .5M89.6 108.3l-.4 .5M89.9 104.5l-.5 .4M89.9 109.9l-.5 .4"/>
<path d="M90.1 100.7l-.5 .4M90.1 106.1l-.5 .4M90.3 102.3l-.4 .4M90.3 107.7l-.4 .4M90.6 103.8l-.5 .5M90.6 109.2l-.5 .5M90.8 100l-.5 .5M90.8 105.4l-.5 .5M90.8 110.8l-.2 .2M91 101.6l-.4 .5M91 107l-.4 .4M91.2 103.2l-.4 .4"/>
<path d="M91.2 108.5l-.4 .5M91.4 104.7l-.4 .5M91.4 110.1l-.4 .5M91.7 100.9l-.5 .5M91.7 106.3l-.5 .4M91.9 102.5l-.5 .4M91.9 107.9l-.5 .4M92.1 104.1l-.4 .4M92.1 109.5l-.4 .4M92.3 100.3l-.4 .4M92.3 105.6l-.4 .5M92.6 101.8l-.5 .5"/>
<path d="M92.6 107.2l-.5 .5M92.8 103.4l-.5 .4M92.8 108.8l-.5 .4M93 104.9l-.4 .5M93 110.3l-.4 .5M93.2 101.1l-.4 .5M93.2 106.5l-.4 .5M93.5 102.7l-.5 .5M93.5 108.1l-.5 .4M93.7 104.3l-.5 .4M93.7 109.7l-.5 .4M93.9 100.5l-.4 .4"/>
<path d="M93.9 105.9l-.4 .4M94.1 102.1l-.4 .4M94.1 107.4l-.4 .5M94.4 103.6l-.5 .5M94.4 109l-.5 .5M94.6 105.2l-.5 .4M94.6 110.6l-.4 .4M94.8 101.4l-.4 .4M94.8 106.7l-.4 .5M95 102.9l-.4 .5M95 108.3l-.4 .5M95.2 104.5l-.4 .4"/>
<path d="M95.2 109.9l-.4 .4M95.5 100.7l-.5 .4M95.5 106.1l-.5 .4M95.7 102.3l-.5 .4M95.7 107.7l-.5 .4M95.9 103.8l-.4 .5M95.9 109.2l-.4 .5M96.2 100l-.5 .5M96.2 105.4l-.5 .5M96.2 110.8l-.2 .2M96.4 101.6l-.5 .5M96.4 107l-.5 .4"/>
<path d="M96.6 103.2l-.4 .4M96.6 108.5l-.4 .5M96.8 104.7l-.4 .5M96.8 110.1l-.4 .5M97 100.9l-.4 .5M97 106.3l-.4 .4M97.3 102.5l-.5 .4M97.3 107.9l-.5 .4M97.5 104.1l-.5 .4M97.5 109.5l-.5 .4M97.7 100.3l-.4 .4M97.7 105.6l-.4 .5"/>
<path d="M98 101.8l-.5 .5M98 107.2l-.5 .5M98.2 103.4l-.5 .4M98.2 108.8l-.5 .4M98.4 104.9l-.4 .5M98.4 110.3l-.4 .5M98.6 101.1l-.4 .5M98.6 106.5l-.4 .5M98.8 102.7l-.4 .5M98.8 108.1l-.4 .4M99.1 104.3l-.5 .4M99.1 109.7l-.5 .4"/>
<path d="M99.3 100.5l-.5 .4M99.3 105.9l-.5 .4M99.5 102.1l-.4 .4M99.5 107.4l-.4 .5M99.7 103.6l-.4 .5M99.7 109l-.4 .5M100 105.2l-.5 .4M100 110.6l-.4 .4M100.2 101.4l-.5 .4M100.2 106.7l-.5 .5M100.4 102.9l-.4 .5M100.4 108.3l-.4 .5"/>
<path d="M100.6 104.5l-.4 .4M100.6 109.9l-.4 .4M100.9 100.7l-.5 .4M100.9 106.1l-.5 .4M101.1 102.3l-.5 .4M101.1 107.7l-.5 .4M101.3 103.8l-.4 .5M101.3 109.2l-.4 .5M101.5 100l-.4 .5M101.5 105.4l-.4 .5M101.5 110.8l-.1 .2M101.8 101.6l-.5 .5"/>
<path d="M101.8 107l-.5 .4M102 103.2l-.5 .4M102 108.5l-.5 .5M102.2 104.7l-.4 .5M102.2 110.1l-.4 .5M102.4 100.9l-.4 .5M102.4 106.3l-.4 .4M102.7 102.5l-.5 .4M102.7 107.9l-.5 .4M102.9 104.1l-.5 .4M102.9 109.5l-.5 .4M103.1 100.3l-.4 .4"/>
<path d="M103.1 105.6l-.4 .5M103.3 100h.1M103.3 101.8l-.4 .5M103.3 105.4h.1M103.3 107.2l-.4 .5M103.4 100.9l-10.1 10.1M103.4 102.7l-8.3 8.3M103.4 104.5l-6.5 6.5M103.4 106.3l-4.7 4.7M103.4 108.1l-2.9 2.9M103.4 109.9l-1.1 1.1M103.4 103.6l-.3 .2"/>
<path d="M103.4 109l-.3 .2M103.4 110.8h-.1M36.9 130.3l-.1 .2M37 131.2l-.2 .2M37.2 132.7l-.4 .5M37.7 130.5l-.5 .4M37.9 132.1l-.5 .4M37.9 130.2v.1M38.1 133.7l-.4 .4M38.6 131.4l-.5 .5M38.8 133l-.5 .4M38.9 130.1l-2.1 2.2"/>
<path d="M39.2 130.7l-.4 .5M39.5 132.3l-.5 .4M39.7 133.9l-.5 .4M39.9 130.1l-.4 .4M40.1 131.6l-.4 .5M40.4 133.2l-.5 .5M40.8 130.9l-.4 .5M41 132.5l-.4 .5M41.1 129.8l-4.2 4.2M41.3 134.1l-.5 .4M41.5 130.3l-.5 .4M41.7 131.9l-.4 .4"/>
<path d="M41.9 133.4l-.4 .5M42.2 129.6l-.5 .5M42.4 131.2l-.5 .4M42.6 132.7l-.4 .5M42.8 134.3l-.4 .5M43 130.5l-.4 .4M43.3 132.1l-.5 .4M43.5 129.2l-5.1 5.1M43.5 133.7l-.5 .4M43.7 129.8l-.4 .5M44 131.4l-.5 .5M44.2 133l-.5 .4"/>
<path d="M44.4 129.2l-.4 .4M44.4 134.5l-.3 .4M44.6 130.7l-.4 .5M44.8 128.8l-.2 .1M44.8 132.3l-.4 .4M45.1 133.9l-.5 .4M45.3 130.1l-.5 .4M45.5 131.6l-.4 .5M45.8 133.2l-.5 .5M46 129.4l-.5 .4M46.2 128.3l-6.3 6.3M46.2 130.9l-.4 .5"/>
<path d="M46.4 132.5l-.4 .5M46.6 128.7l-.4 .5M46.6 134.1l-.4 .4M46.9 130.3l-.5 .4M47.1 131.9l-.5 .4M47.3 128l-.4 .5M47.3 133.4l-.4 .5M47.6 129.6l-.5 .5M47.7 127.7l-.1 .1M47.8 131.2l-.5 .4M48 132.7l-.4 .5M48.2 128.9l-.4 .5"/>
<path d="M48.2 134.3l-.2 .2M48.4 130.5l-.4 .4M48.7 132.1l-.5 .4M48.9 128.3l-.5 .4M48.9 133.7l-.5 .4M49.1 129.8l-.4 .5M49.4 131.4l-.5 .5M49.4 126.9l-7.9 7.9M49.6 127.6l-.5 .4M49.6 133l-.5 .4M49.8 129.2l-.4 .4M50 130.7l-.4 .5"/>
<path d="M50.2 126.9l-.4 .5M50.2 132.3l-.4 .4M50.4 128.5l-.4 .4M50.4 133.9l-.2 .3M50.7 130.1l-.5 .4M50.9 126.3l-.5 .4M50.9 131.6l-.5 .5M51.2 127.8l-.5 .5M51.2 133.2l-.5 .5M51.4 129.4l-.5 .4M51.5 125.7l-.3 .3M51.6 130.9l-.4 .5"/>
<path d="M51.8 127.1l-.4 .5M51.8 132.5l-.4 .5M52 128.7l-.4 .5M52.2 130.3l-.4 .4M52.5 126.5l-.5 .4M52.5 131.9l-.5 .4M52.7 128l-.5 .5M52.7 133.4v.1M52.9 129.6l-.4 .5M53.2 125.8l-.5 .5M53.2 131.2l-.5 .4M53.4 127.4l-.5 .4"/>
<path d="M53.4 132.7l-.5 .5M53.6 128.9l-.4 .5M53.8 125.1l-.4 .5M53.8 130.5l-.4 .4M54 126.7l-.4 .4M54 132.1l-.4 .4M54.3 128.3l-.5 .4M54.4 123.7l-11.2 11.1M54.5 124.5l-.5 .4M54.5 129.8l-.5 .5M54.7 126l-.4 .5M54.7 131.4l-.4 .5"/>
<path d="M55 127.6l-.5 .4M55.2 123.8l-.5 .4M55.2 129.2l-.5 .4M55.4 125.3l-.4 .5M55.4 130.7l-.4 .5M55.6 126.9l-.4 .5M55.6 132.3v.1M55.8 123.1l-.4 .4M55.8 128.5l-.4 .4M56.1 124.7l-.5 .4M56.1 130.1l-.5 .4M56.3 126.3l-.5 .4"/>
<path d="M56.3 131.6l-.5 .5M56.5 122.4l-.4 .5M56.5 127.8l-.4 .5M56.8 124l-.5 .5M56.8 129.4l-.5 .4M57 125.6l-.5 .4M57 130.9l-.5 .5M57.2 121.8l-.4 .4M57.2 127.1l-.4 .5M57.4 123.3l-.4 .5M57.4 128.7l-.4 .5M57.6 124.9l-.4 .4"/>
<path d="M57.6 130.3l-.4 .4M57.9 121.1l-.5 .4M57.9 126.5l-.5 .4M58.1 122.7l-.5 .4M58.1 128l-.5 .5M58.3 124.2l-.4 .5M58.3 129.6l-.4 .5M58.6 120.4l-.5 .5M58.6 125.8l-.5 .5M58.8 122l-.5 .4M58.8 127.4l-.5 .4M59 123.5l-.4 .5"/>
<path d="M59 128.9l-.4 .5M59.2 125.1l-.4 .5M59.4 121.3l-.4 .5M59.4 126.7l-.4 .4M59.7 122.9l-.5 .4M59.7 128.3l-.5 .4M59.9 124.5l-.5 .4M59.9 129.8l-.3 .4M60.1 120.6l-.4 .5M60.1 126l-.4 .5M60.4 122.2l-.5 .5M60.4 127.6l-.5 .4"/>
<path d="M60.6 123.8l-.5 .4M60.6 129.2l-.5 .4M60.8 125.3l-.4 .5M61 121.5l-.4 .5M61 126.9l-.4 .5M61.2 123.1l-.4 .4M61.2 128.5l-.4 .4M61.5 124.7l-.5 .4M61.7 120.9l-.5 .4M61.7 126.3l-.5 .4M61.9 122.4l-.4 .5M61.9 127.8l-.4 .5"/>
<path d="M62.1 124l-.4 .5M62.4 120.2l-.5 .4M62.4 125.6l-.5 .4M62.6 121.8l-.5 .4M62.6 127.1l-.5 .5M62.8 123.3l-.4 .5M63 124.9l-.4 .4M63.3 121.1l-.5 .4M63.3 126.5l-.5 .4M63.5 122.7l-.5 .4M63.7 124.2l-.4 .5M63.9 120.4l-.4 .5"/>
<path d="M63.9 125.8l-.4 .5M64.2 122l-.5 .4M64.4 123.5l-.5 .5M64.6 125.1l-.4 .5M64.8 121.3l-.4 .5M65.1 122.9l-.5 .4M65.3 124.5l-.5 .4M65.5 120.6l-.4 .5M65.7 122.2l-.4 .5M66 123.8l-.5 .4M66.4 121.5l-.4 .5M66.6 123.1l-.4 .4"/>
<path d="M67.1 120.9l-.5 .4M67.3 122.4l-.4 .5M67.7 122.1l-.2 .1M67.8 120.2l-.5 .4"/>
<circle cx="43.9" cy="106.4" r="28.4"/>
</g>
<g font-size="8.7">
<text x="195.2" y="34.6">A</text>
<text x="195.8" y="139.3">A</text>
</g>
<g font-size="3.9" fill="#808080">
<text x="163.8" y="27.1">140</text>
<text x="116.2" y="39.4" transform="rotate(45 116.2 39.4)">4x</text>
<text x="152.9" y="41">45</text>
<text x="185.1" y="41">45</text>
<text x="122.1" y="45.4" transform="rotate(45 122.1 45.4)">10,50</text>
<text x="142.5" y="46.5" transform="rotate(60 142.5 46.5)">4x M10</text>
<text x="157.3" y="50.4">27,50</text>
<text x="175.7" y="50.4">27,50</text>
<text x="243.1" y="51.1">29</text>
<text x="259.4" y="71.1">1</text>
<text x="47.5" y="73">14,50</text>
<text x="116" y="77.8" transform="rotate(-90 116 77.8)">30</text>
<text x="227.1" y="86.8" transform="rotate(-90 227.1 86.8)">78</text>
<text x="268.5" y="91.9" transform="rotate(30 268.5 91.9)">30</text>
<text x="274.3" y="90.7" transform="rotate(30 274.3 90.7)">H7 +0,02</text>
<text x="60.6" y="99" transform="rotate(-90 60.6 99)">6</text>
<text x="116" y="96.6" transform="rotate(-90 116 96.6)">30</text>
<text x="161.9" y="98.8">4</text>
<text x="279.1" y="97.9" transform="rotate(30 279.1 97.9)">0</text>
<text x="50.7" y="110.1" transform="rotate(39 50.7 110.1)">32</text>
<text x="161" y="117.8">20</text>
<text x="172.8" y="117.8">20</text>
<text x="169.4" y="123.8">80</text>
</g>
<g font-size="3.5">
<text x="82.4" y="121.8">SECTION A-A</text>
<text x="82.5" y="126.3">SCALE 1 : 1.5</text>
<text x="35.6" y="141.4">DETAIL B</text>
<text x="33.8" y="145.9">SCALE 2 : 1</text>
</g>
<g font-size="3.2">
<text x="153.6" y="186.8">1295012009</text>
<text x="153.6" y="190.8">TAMPON MİLİ DESTEĞİ</text>
<text x="210.7" y="186.6">-</text>
<text x="153.6" y="194.8">- /</text>
<text x="230.7" y="194.8">ALUMINYUM BRONZU</text>
<text x="153.6" y="198.8">- / HRC</text>
<text x="230.7" y="198.7">80 x 30 x 145</text>
<text x="230.8" y="202.6">1880.49</text>
</g>
<g font-size="2.8">
<text x="263.7" y="186.7">Ü.Adet:</text>
<text x="263.9" y="190.5">Vers.:</text>
<text x="211.6" y="194.8">Hammadde Adı:</text>
<text x="138.3" y="202.8">SON KAYIT:</text>
<text x="163.5" y="202.8">8 Mayıs 2021 Cumartesi 13:56:22</text>
<text x="212.1" y="198.7">Sip. Ölçüsü:</text>
<text x="212.3" y="202.7">Ağırlık:</text>
</g>
<g font-size="2.6">
<text x="273.4" y="190.4">0</text>
<text x="265.9" y="194.4">GENEL TOLERANS</text>
<text x="264.2" y="198.5">DIN 7168 m T</text>
<text x="264.3" y="202.6">ÖLÇEK</text>
<text x="277.6" y="202.6">1:2</text>
<text x="286.5" y="202.6">A4</text>
</g>
<g font-size="2.5">
<text x="138.3" y="190.5">Parça Adı:</text>
<text x="138.5" y="186.5">Parça Kodu:</text>
<text x="201.2" y="186.5">Ü.Kodu:</text>
<text x="138.3" y="194.5">Kaplama Şekli:</text>
<text x="138.3" y="198.6">Isıl İşlem:</text>
<text x="6.7" y="206.7">C:\Users\K8\Desktop\test_pdf\</text>
</g>
</svg>
